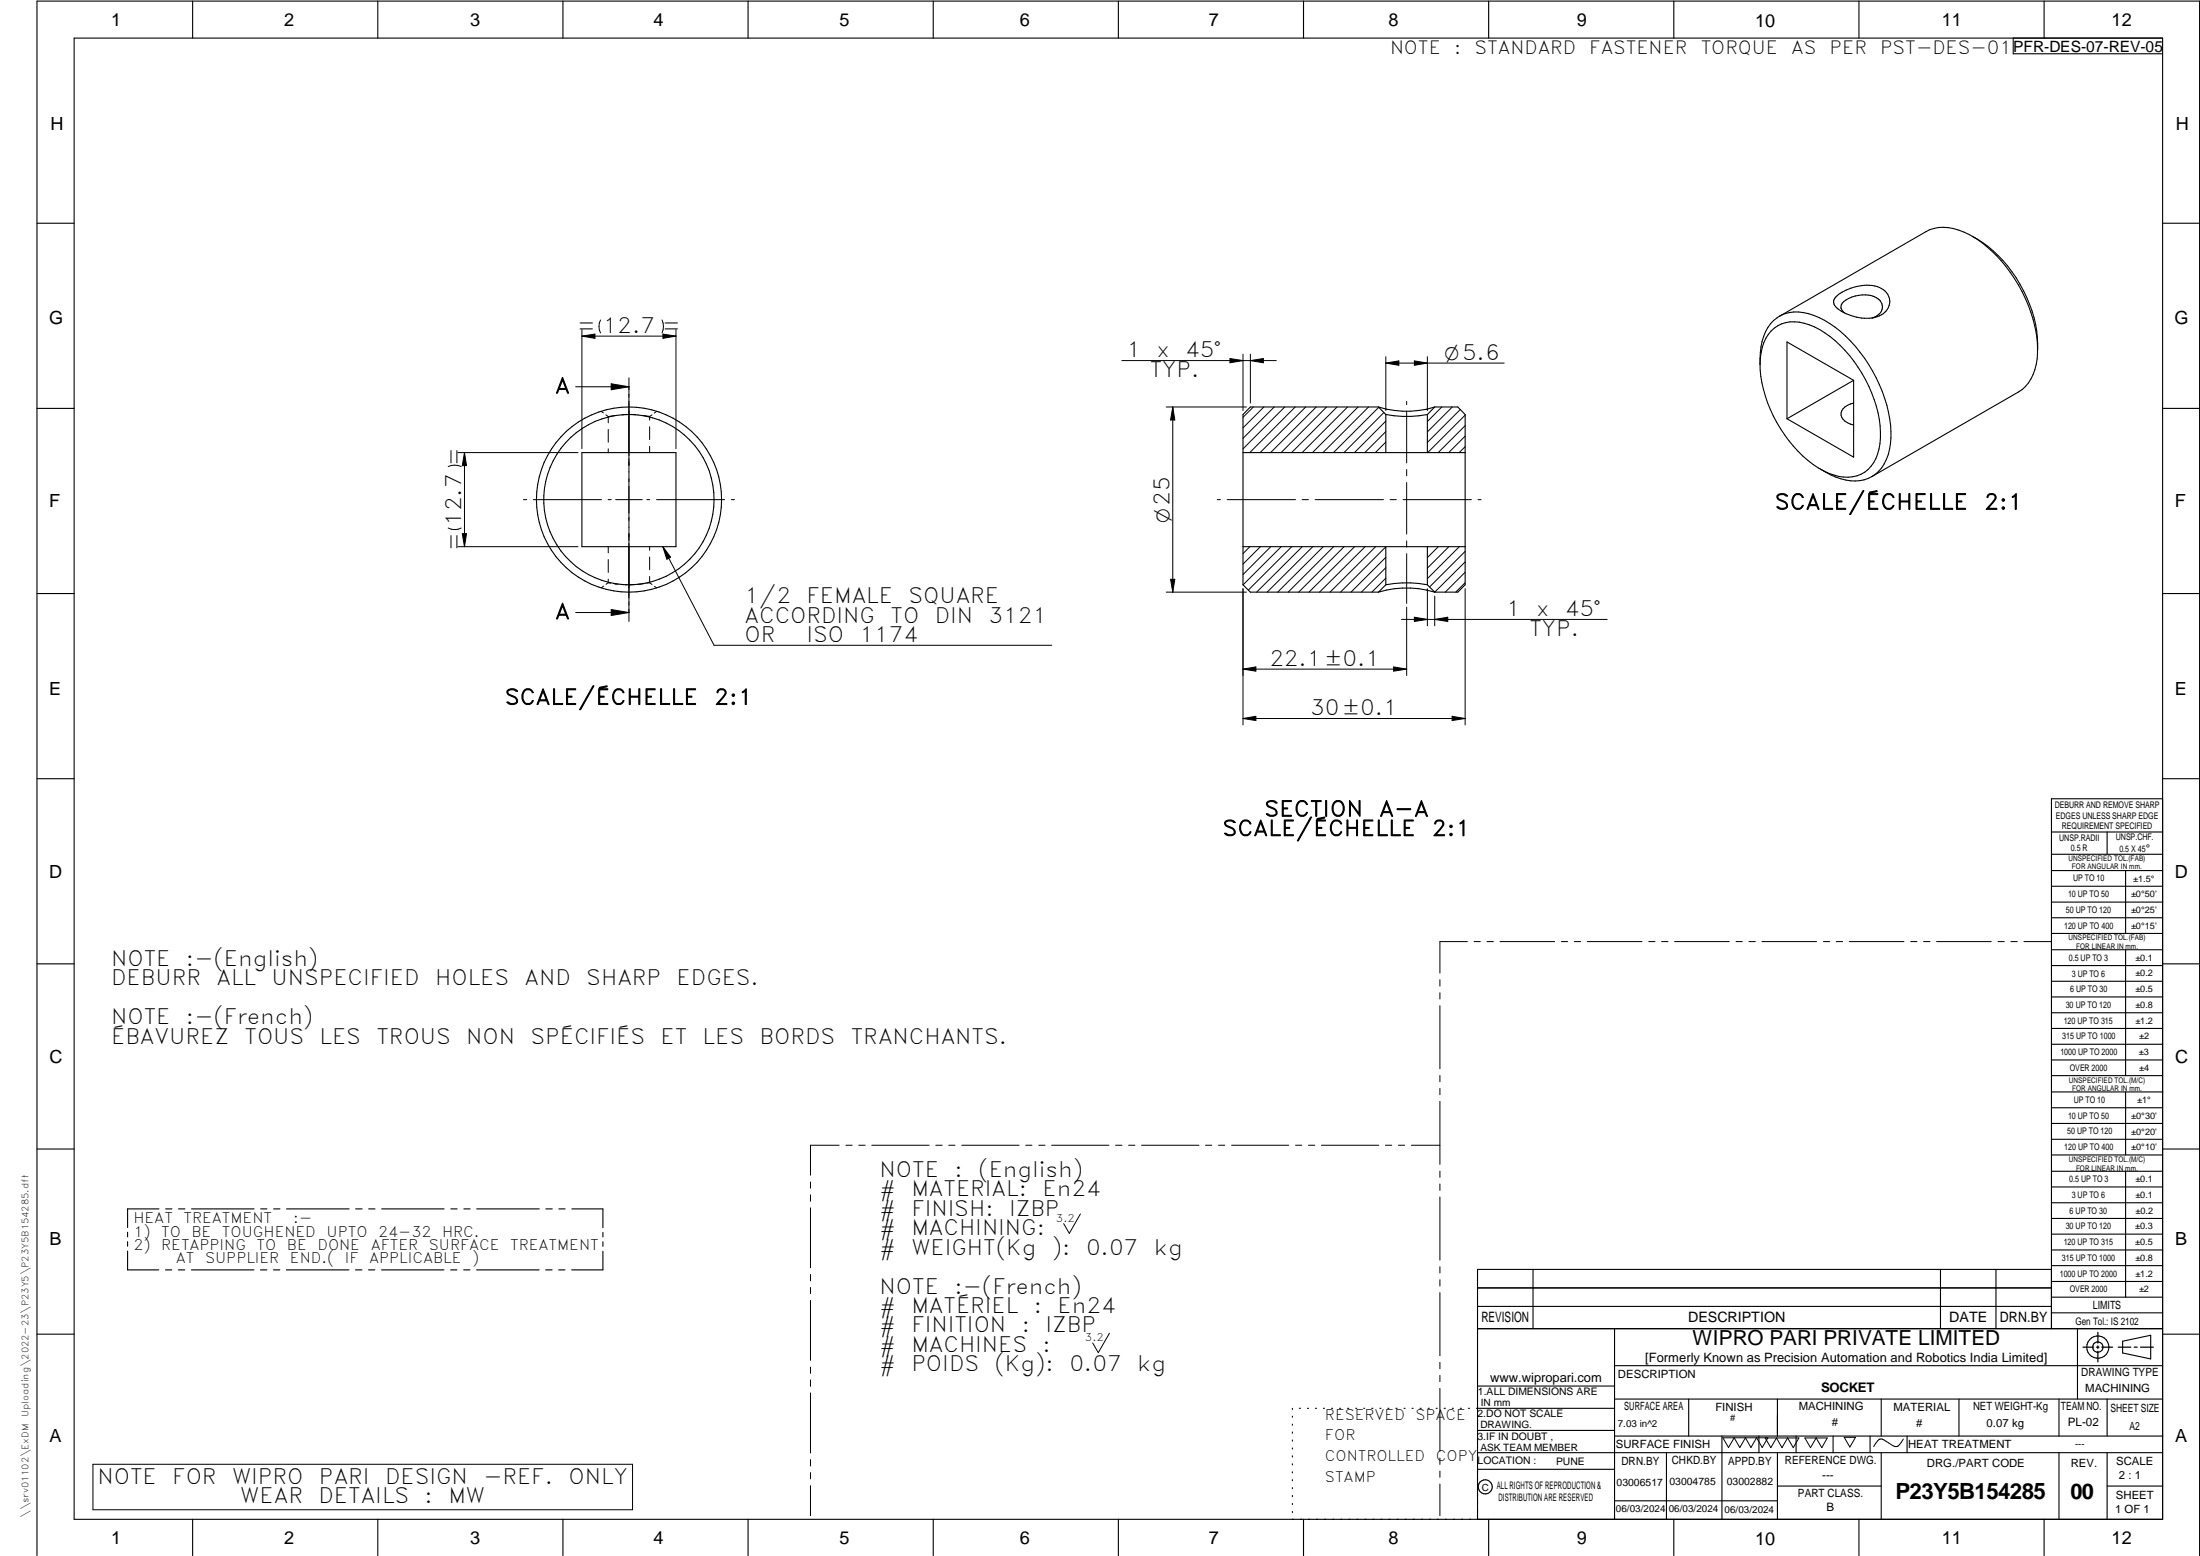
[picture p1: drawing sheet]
<svg xmlns="http://www.w3.org/2000/svg" width="594mm" height="420mm" viewBox="0 0 594 420" stroke-linecap="round" stroke-linejoin="round" font-family="sans-serif">
<g fill="none" stroke="#000" stroke-width=".3">
<path d="M20 10.3h564v400h-564zM52 .3v10M102 .3v10M152 .3v10M202 .3v10M252 .3v10M302 .3v10M352 .3v10M402 .3v10M452 .3v10M502 .3v10M543.6 10.3v4.2h40.4"/>
<path d="M552 .3v10M10 60.3h10M496.1 79.8a12.4 12.4 0 0 1 11.4-2.2 4 4 0 0 1 2.8 3.9 4 4 0 0 1-2.8 3.8 11.6 11.6 0 0 1-12.1-2.8 1.87 1.87 0 0 1 .7-2.7zM508.1 77.9h.1M532.5 63.8a35.4 35.4 0 0 1 16.8 22 29.7 29.7 0 0 1 .9 8.6M584 60.3h10M475.3 98.5a15.5 15.5 0 0 1 3.7-12 9.9 9.9 0 0 1 10.8-1.3 33 33 0 0 1 15.9 15 34 34 0 0 1 4.8 19.6 11.2 11.2 0 0 1-5 8.9M478.2 89.4a9.1 9.1 0 0 1 10.4-1.7 29.7 29.7 0 0 1 14.2 13.1 29.7 29.7 0 0 1 4.6 20.4 8.8 8.8 0 0 1-12.2 7.1 28.2 28.2 0 0 1-14.4-12.5 33.3 33.3 0 0 1-5.4-19.1 11.9 11.9 0 0 1 2.8-7.3zM480.5 85.4l39.6-22.8a11.3 11.3 0 0 1 10.3 .1 35.3 35.3 0 0 1 16.5 17.9 30.2 30.2 0 0 1 3 17.8 11.1 11.1 0 0 1-4.8 7.4l-39.6 22.9M498.1 84.5a1.9 1.9 0 0 1-1-1.9 1.9 1.9 0 0 1 1.4-1.6 7.9 7.9 0 0 1 8.9-.1 2.73 2.73 0 0 1-1.1 4.7l-.8 .3M10 110.3h10M372.2 109.9l2 2"/>
<path d="M372.2 109.9h-34.6l-1.9 2v46l1.9 2h34.6M374.2 111.9v10.3M374.2 111.9a30 30 0 0 0 11.2 0M385.4 111.9v10.3M387.4 109.9l-2 2M387.4 109.9h6.3l1.9 2v46l-1.9 2h-6.3l-2-2M387.4 109.9a25.3 25.3 0 0 1-15.2 0M500.5 102.7l-17.9 10.4M500.5 102.7v20.7l-17.9-10.3M500.5 108.8a3.6 3.6 0 0 0-3.3 3.3 3.9 3.9 0 0 0 3.3 2.7M500.5 102.7l-17.9-10.4v20.8M584 110.3h10"/>
<path d="M157.1 122.2h25.4v25.4h-25.4zM335.7 122.2h59.9M491.6 126.7a15.7 15.7 0 0 0 11.7 2.9l2.2-.9M335.7 147.6h59.9M374.2 157.9a30 30 0 0 1 11.2 0M374.2 147.6v10.3M374.2 157.9l-2 2M385.4 147.6v10.3M387.4 159.9a26.1 26.1 0 0 0-15.2 0M10 160.3h10M584 160.3h10M10 210.3h10"/>
<path d="M584 215.7h-30v143.1M584 210.3h10M554 224.7h30M554 230.7h30M554 235.1h30M554 239.3h30M569 224.7v6M574 235.1v17M554 243.6h30M554 247.8h30M554 252.1h30M554 256.5h30"/>
<path d="M574 256.5v33.9M10 260.3h10M554 260.7h30M554 265h30M554 269.2h30M554 273.5h30M554 277.7h30M584 260.3h10M554 282h30M554 286.2h30M554 290.4h30M554 294.9h30"/>
<path d="M554 299.1h30M574 294.9v17M10 310.3h10M554 303.4h30M554 307.6h30M554 311.9h30M554 316.3h30M574 316.3v34M584 310.3h10M34.5 332.7v1.3M34.5 335.3v1.2M34.5 337.8v5.1h8.4"/>
<path d="M42.9 326.4h-8.4v5.1M44.7 326.4h1.7M48.2 326.4h1.7M51.7 326.4h16.9M70.4 326.4h1.7M73.9 326.4h1.7M77.4 326.4h16.9M96 326.4h1.8M99.6 326.4h1.7M103.1 326.4h16.8M121.7 326.4h1.7M125.3 326.4h1.7"/>
<path d="M128.7 326.4h16.9M147.4 326.4h1.7M150.9 326.4h1.7M154.4 326.4h8.4v5.1M162.8 337.9v5h-8.4M162.8 332.8v1.2M162.8 335.3v1.3M554 320.5h30M554 324.8h30M554 329h30M554 333.2h30M554 337.5h30"/>
<path d="M44.7 342.9h1.7M48.2 342.9h1.7M51.7 342.9h16.9M70.4 342.9h1.6M73.9 342.9h1.7M77.3 342.9h16.9M96 342.9h1.7M99.5 342.9h1.7M103 342.9h16.9M121.7 342.9h1.7M125.2 342.9h1.7M128.7 342.9h16.9"/>
<path d="M147.4 342.9h1.7M150.9 342.9h1.7M399 358.8h185M399 352.8h155M399 347.8h155M414 342.8v16M436 358.8v51.5M524 342.8v16M539 342.8v16M554 341.8h30M554 346h30M554 350.3h30"/>
<path d="M554 354.5h30M554 342.8h-155v67.5M561 358.8v19M10 360.3h10M399 374.3h37M436 368.8h148M436 377.8h148M456 377.8v10M480 377.8v10M508 377.8v10M529 377.8v10M556 377.8v10"/>
<path d="M569 377.8v10M573.2 362.2l7.6-1.6v6.3l-7.6-1.6zM584 360.3h10M349 380.3v.3M349 382.4v.3M349 384.6v.3M349 386.7v.3M349 388.8v.3M349 391v.3M349 393.1v.3M349 395.3v.3M349 397.4v.3"/>
<path d="M349 399.5v.3M350.9 380.3h.2M353.1 380.3h.2M355.2 380.3h.3M357.4 380.3h.3M359.6 380.3h.3M361.7 380.3h.3M363.9 380.3h.3M366.1 380.3h.3M368.3 380.3h.2M370.4 380.3h.3M372.6 380.3h.3"/>
<path d="M374.8 380.3h.3M376.9 380.3h.4M379.1 380.3h.3M381.3 380.3h.3M383.4 380.3h.4M385.6 380.3h.3M387.8 380.3h.3M390 380.3h.3M392.2 380.3h.3M394.3 380.3h.3M396.5 380.3h.3M398.7 380.3h37.3"/>
<path d="M399 386.2h37M399 396.7h37M436 387.8h148M450 392.3v18M465 387.8v22.5M475 387.8v4.5M480 392.3v18M485 387.8v4.5M495 387.8v4.5M505 387.8v4.5M508 392.3v18M515 387.8v4.5"/>
<path d="M556 392.3v18M569 392.3v18M584 392.3h-185M52 410.3v9.7M102 410.3v9.7M152 410.3v9.7M202 410.3v9.7M252 410.3v9.7M302 410.3v9.7M349 401.7v.3M349 403.8v.4M349 406v.3"/>
<path d="M349 408.1v.3M352 410.3v9.7M402 410.3v9.7M436 405.3h44M452 410.3v9.7M480 401.3h28M502 410.3v9.7M552 410.3v9.7M569 401.3h15M10 420v-419.7h584v419.7"/>
<circle cx="169.8" cy="134.9" r="23"/>
<circle cx="169.8" cy="134.9" r="25"/>
<circle cx="566.5" cy="363.8" r="2.99"/>
<circle cx="566.5" cy="363.7" r="1.41"/>
<circle cx="401.1" cy="401.5" r="1.9"/>
</g>
<path d="M566.5 359.7v3M562.5 363.8h2.9M566.1 363.8h.7M566.5 363.4v.7M566.5 364.9v2.8M567.6 363.8h2.9M572 363.8h3.4M576.3 363.8h.8M578 363.8h3.5" fill="none" stroke="#000" stroke-width=".34"/>
<g fill="none" stroke="#000" stroke-width=".27">
<path d="M157.1 89v32.2M157.1 90.8h25.4M157.1 90.8l3.5-.6v1.2zM162.2 86.4a3.9 3.9 0 0 0 0 3.5M178.8 86.4a4.2 4.2 0 0 1 0 3.5M179 90.2l3.5 .6-3.5 .6zM182.5 89v32.2M302.9 97.4h41.7M332.1 96.8l3.6 .6-3.6 .6zM335.7 95.6v15.3M337.6 95.6v13.2M337.6 97.4l3.6-.6v1.2z"/>
<path d="M374.2 96.3v14.6M374.2 98l3.5-.5v1.1zM374.2 98h32M381.9 97.5l3.5 .5-3.5 .6zM385.4 96.3v14.6M155.4 104.4h14.4M162.3 111.1l.6 .4M163.6 112l.6 .5M164.2 112.5v1.7M164.2 116v3.4M165.1 103.6l4.7 .8-4.7 .8zM166.1 112.2l-1.9 .3"/>
<path d="M169.8 102v65.8M171.7 112h-3.7M173.6 112.2l1.8 .2M175.4 112.4v1.1M175.4 115.2v3.5M176.1 112l-.7 .5M177.3 111.1l-.6 .4M314.9 109.9h21.7M316.7 109.9v50M316.7 109.9l.5 3.5h-1.1zM338.4 109.9l-2.7 2.8M341.3 109.9l-5.6 5.6"/>
<path d="M344.1 109.9l-8.4 8.5M346.9 109.9l-11.2 11.3M349.8 109.9l-12.3 12.3M352.6 109.9l-12.3 12.3M355.4 109.9l-12.3 12.3M358.2 109.9l-12.3 12.3M361.1 109.9l-12.3 12.3M363.9 109.9l-12.3 12.3M366.7 109.9l-12.3 12.3M369.6 109.9l-12.4 12.3M372.3 110l-12.2 12.2M373.7 111.4l-10.8 10.8"/>
<path d="M374.2 119.4l-2.8 2.8M374.2 113.7l-8.4 8.5M374.2 116.5l-5.7 5.7M379.9 108.4v.9M379.9 111v14M389.3 109.9l-3.9 3.9M392.2 109.9l-6.8 6.7M394.3 110.6l-8.9 8.9M395.6 114.9l-7.2 7.3M395.6 117.8l-4.4 4.4M395.6 112.1l-10.1 10.1M121 126a4.2 4.2 0 0 1 3.5 0"/>
<path d="M123.6 122.2h32.5M125.4 122.2v25.4M125.4 122.2l.6 3.5h-1.2zM141.3 134.9h.9M144 134.9h18.4M164.2 134.9h.9M164.2 121.2v1M166.2 134.9h7.2M174.7 134.9h.8M175.4 120.5v1.7M177.3 134.9h18.4M197.5 134.9h.8"/>
<path d="M328.7 134.9h.9M331.4 134.9h18.4M351.6 134.9h1.7M355.1 134.9h18.5M375.4 134.9h1.7M378.9 134.9h18.4M379.9 126.8v1.7M379.9 130.3v13.9M395.6 120.6l-1.6 1.6M399.1 134.9h.9M121 142.6a3.9 3.9 0 0 0 3.5 0M123.6 147.6h32.5"/>
<path d="M124.8 144.1h1.2l-.6 3.5zM163 158.3l-.7 .5M164.2 157.4l.7 .1M164.2 147.6v1.7M164.2 151.1v3.5M164.2 156.4v1M164.2 157.4l-.5 .4M165.6 157.6l1.3 .1M167.6 157.8l.7 .1M168.9 157.9h.5M169.9 157.9h.5M171.4 157.9h-.8"/>
<path d="M173.8 157.6l-1.6 .2M175.4 157.4l.7 .4M175.4 157.4l-.7 .1M175.4 147.6v1M175.4 150.4v3.4M175.4 155.7v1.7M176.7 158.3l.6 .5M179 147.6l13.8 26.6h91.2M179 147.6l2.1 2.9-1 .5zM314.9 159.9h21.7M316.1 156.4h1.1l-.5 3.5zM335.7 159v36.7"/>
<path d="M337.5 147.6l-1.8 1.9M340.4 147.6l-4.7 4.7M343.1 147.6l-7.4 7.6M346 147.6l-10.3 10.3M348.8 147.6l-11.7 11.7M351.7 147.6l-12.4 12.3M354.5 147.6l-12.3 12.3M357.3 147.6l-12.3 12.3M360.1 147.6l-12.3 12.3M363 147.6l-12.3 12.3M365.8 147.6l-12.3 12.3M368.6 147.6l-12.3 12.3"/>
<path d="M371.5 147.6l-12.4 12.3M374.2 147.7l-12.2 12.2M374.2 156.1l-3.7 3.8M374.2 150.5l-9.4 9.4M374.2 153.3l-6.6 6.6M379.9 146v1.7M379.9 149.5v13.4M385.4 159v10M385.6 147.6l-.2 .1M388.4 147.6l-3 3M391.2 147.6l-5.8 5.8M394.1 147.6l-8.7 8.7"/>
<path d="M395.6 151.7l-8.2 8.2M395.6 159v36.7M395.6 148.9l-9.6 9.6M395.6 154.5l-5.3 5.4M395.6 157.4l-2.5 2.5M155.4 165.4h14.4M165.1 164.6l4.7 .8-4.7 .8zM378.5 167.3h55.5M379.9 164v18.4M381.9 166.7l3.5 .6-3.5 .5zM387.4 167.3l3.5-.6v1.1zM387.4 161v8"/>
<path d="M335.7 194l3.4-.6v1.2zM335.7 180.7h44.2M335.7 194h59.9M335.7 180.7l3.4-.6v1.1zM376.3 180.1l3.6 .6-3.6 .5zM392.1 193.4l3.5 .6-3.5 .6zM396.2 254.3h-7.4v8.5M398.1 254.3h1.6M401.5 254.3h1.8M405 254.3h14.8M421.6 254.3h1.7M425.1 254.3h1.7"/>
<path d="M428.6 254.3h14.8M445.2 254.3h1.7M448.7 254.3h1.7M452.2 254.3h14.8M468.8 254.3h1.7M472.3 254.3h1.7M475.8 254.3h14.8M492.4 254.3h1.7M495.8 254.3h1.8M499.4 254.3h14.7M516 254.3h1.6M519.4 254.3h1.8"/>
<path d="M522.9 254.3h14.8M539.5 254.3h1.7M543 254.3h1.7M546.5 254.3h7.4M388.8 264.5v1.8M388.8 268.1v1.6M388.8 271.6v17M388.8 290.4v1.7M388.8 293.9v1.7M388.8 297.4v17M218.9 319.2v1.6M226.6 309.2h-7.7v8.1"/>
<path d="M228.4 309.2h1.7M231.9 309.2h1.7M235.4 309.2h15.5M252.7 309.2h1.7M256.2 309.2h1.7M259.7 309.2h15.5M277 309.2h1.7M280.5 309.2h1.7M284 309.2h15.5M301.2 309.2h1.8M304.8 309.2h1.7M308.3 309.2h15.5"/>
<path d="M325.5 309.2h1.7M329.1 309.2h1.6M332.6 309.2h15.4M349.8 309.2h1.7M353.3 309.2h1.7M356.8 309.2h15.5M374.1 309.2h1.7M377.6 309.2h1.7M381.1 309.2h7.7M388.8 316.2v1.7M388.8 319.7v1.7M218.9 322.6v1.8"/>
<path d="M218.9 326.1v16.2M291.8 327.8l-3.1 5.2-1.5-2.6M388.8 323.2v17.1M218.9 344.1v1.8M218.9 347.6v1.7M218.9 351.2v16.1M388.8 342.1v1.6M388.8 345.6v1.7M388.8 349v17.1M218.9 369.1v1.7M218.9 372.6v1.8M218.9 376.1v16.2"/>
<path d="M299.6 360l-3 5.3-1.5-2.7M388.8 367.9v1.7M388.8 371.4v1.7M388.8 374.9v17M25.1 395.4h145.7v12.3h-145.7zM218.9 394.1v1.8M218.9 397.6v1.7M388.8 393.7v1.7M388.8 397.2v1.7M465.2 388.2h12.2l-1.5 2.7-1.6-2.7-1.5 2.7-1.5-2.7-1.5 2.7-1.5-2.7-1.5 2.7zM476.7 388.3h9.1l-1.6 2.6-1.5-2.6-1.5 2.6-1.5-2.6-1.5 2.6zM487.4 388.3h6l-1.5 2.6-1.5-2.6-1.5 2.6z"/>
<path d="M498 388.1h3.1l-1.6 2.6zM514 388.6l-1.1 1.5a1.2 1.2 0 0 1-1.8 .3l-1.8-1.2a1.55 1.55 0 0 0-1.6-.6 1.55 1.55 0 0 0-1.2 1.1l-.5 .9M218.9 401.2v8.1M388.8 400.7v8.6"/>
</g>
<g fill="#000">
<path d="M157.1 90.8l3.5-.6v1.2zM179 90.2l3.5 .6-3.5 .6zM332.1 96.8l3.6 .6-3.6 .6zM337.6 97.4l3.6-.6v1.2zM374.2 98l3.5-.5v1.1zM381.9 97.5l3.5 .5-3.5 .6zM165.1 103.6l4.7 .8-4.7 .8zM316.7 109.9l.5 3.5h-1.1zM125.4 122.2l.6 3.5h-1.2zM124.8 144.1h1.2l-.6 3.5zM179 147.6l2.1 2.9-1 .5zM316.1 156.4h1.1l-.5 3.5z"/>
<path d="M165.1 164.6l4.7 .8-4.7 .8zM381.9 166.7l3.5 .6-3.5 .5zM387.4 167.3l3.5-.6v1.1zM335.7 180.7l3.4-.6v1.1zM335.7 194l3.4-.6v1.2zM376.3 180.1l3.6 .6-3.6 .5zM392.1 193.4l3.5 .6-3.5 .6z"/>
</g>
<text font-size="6" x="511.8" y="404.8">P23Y5B154285</text>
<text font-size="5.9" x="559.1" y="404.7">00</text>
<g font-size="5.7">
<text x="155.9" y="89.9">= 12.7 =</text>
<text x="304.2" y="96.5">1</text>
<text x="310.5" y="101.8">TYP.</text>
<text x="312.3" y="96.5">x</text>
<text x="320.1" y="96.5">45°</text>
<text x="149.9" y="106.2">A</text>
<text x="479.2" y="137.5">SCALE/ÉCHELLE</text>
<text x="535.8" y="137.5">2:1</text>
<text x="124.5" y="148.9" transform="rotate(-90 124.5 148.9)">= 12.7 =</text>
<text x="149.9" y="167.1">A</text>
<text x="201.1" y="162.9">1/2</text>
<text x="217.8" y="162.9">FEMALE</text>
<text x="245.3" y="162.9">SQUARE</text>
<text x="406.7" y="166.4">1</text>
<text x="414.8" y="166.4">x</text>
<text x="422.6" y="166.4">45°</text>
<text x="201.1" y="168.1">ACCORDING</text>
<text x="201.1" y="173.4">OR</text>
<text x="217.8" y="173.4">ISO</text>
<text x="232.1" y="173.4">1174</text>
<text x="240.5" y="168.1">TO</text>
<text x="252.4" y="168.1">DIN</text>
<text x="266.9" y="168.1">3121</text>
<text x="413" y="171.6">TYP.</text>
<text x="342.8" y="179.8">22.1±0.1</text>
<text x="136.3" y="190.2">SCALE/ÉCHELLE</text>
<text x="192.8" y="190.2">2:1</text>
<text x="353.8" y="193.1">30±0.1</text>
<text x="341.4" y="220.4">SECTION</text>
<text x="372.4" y="220.4">A-A</text>
<text x="330.1" y="225.7">SCALE/ÉCHELLE</text>
<text x="386.6" y="225.7">2:1</text>
<text x="30" y="260.8">NOTE</text>
<text x="50.2" y="260.8">:-(English)</text>
<text x="30" y="266.1">DEBURR</text>
<text x="58.5" y="266.1">ALL</text>
<text x="73.4" y="266.1">UNSPECIFIED</text>
<text x="117.5" y="266.1">HOLES</text>
<text x="141.7" y="266.1">AND</text>
<text x="158.3" y="266.1">SHARP</text>
<text x="182.7" y="266.1">EDGES.</text>
<text x="30" y="276.6">NOTE</text>
<text x="30" y="281.8">ÉBAVUREZ</text>
<text x="50.2" y="276.6">:-(French)</text>
<text x="66" y="281.8">TOUS</text>
<text x="86.3" y="281.8">LES</text>
<text x="101.6" y="281.8">TROUS</text>
<text x="125.9" y="281.8">NON</text>
<text x="143.3" y="281.8">SPÉCIFIÉS</text>
<text x="178.4" y="281.8">ET</text>
<text x="189.7" y="281.8">LES</text>
<text x="205.1" y="281.8">BORDS</text>
<text x="229.7" y="281.8">TRANCHANTS.</text>
<text x="237.5" y="317.8">NOTE</text>
<text x="257.7" y="317.8">:</text>
<text x="264.1" y="317.8">(English)</text>
<text x="237.5" y="323">#</text>
<text x="246.1" y="323">MATERIAL:</text>
<text x="281.5" y="323">En24</text>
<text x="237.5" y="328.3">#</text>
<text x="246.1" y="328.3">FINISH:</text>
<text x="272.5" y="328.3">IZBP</text>
<text x="237.5" y="333.5">#</text>
<text x="246.1" y="333.5">MACHINING:</text>
<text x="237.5" y="338.8">#</text>
<text x="246.1" y="338.8">WEIGHT(Kg</text>
<text x="284" y="338.8">):</text>
<text x="293.3" y="338.8">0.07</text>
<text x="311.6" y="338.8">kg</text>
<text x="237.5" y="349.3">NOTE</text>
<text x="257.7" y="349.3">:-(French)</text>
<text x="237.5" y="354.5">#</text>
<text x="237.5" y="359.8">#</text>
<text x="246.1" y="359.8">FINITION</text>
<text x="246.1" y="354.5">MATÉRIEL</text>
<text x="275.9" y="359.8">:</text>
<text x="279.2" y="354.5">:</text>
<text x="282.3" y="359.8">IZBP</text>
<text x="285.6" y="354.5">En24</text>
<text x="237.5" y="365">#</text>
<text x="246.1" y="365">MACHINES</text>
<text x="281.5" y="365">:</text>
<text x="237.5" y="370.3">#</text>
<text x="246.1" y="370.3">POIDS</text>
<text x="268.5" y="370.3">(Kg):</text>
<text x="288.8" y="370.3">0.07</text>
<text x="307.1" y="370.3">kg</text>
<text x="26.3" y="400.6">NOTE</text>
<text x="46.5" y="400.6">FOR</text>
<text x="62.7" y="400.6">WIPRO</text>
<text x="86.1" y="400.6">PARI</text>
<text x="104" y="400.6">DESIGN</text>
<text x="130.5" y="400.6">-REF.</text>
<text x="153.5" y="400.6">ONLY</text>
<text x="64.9" y="405.9">WEAR</text>
<text x="86" y="405.9">DETAILS</text>
<text x="114.7" y="405.9">:</text>
<text x="121.1" y="405.9">MW</text>
</g>
<text font-size="5.6" x="457" y="363.2">WIPRO PARI PRIVATE LIMITED</text>
<g font-size="5.4">
<text x="390.1" y="97.2">O5.6</text>
<text x="315.8" y="141.2" transform="rotate(-90 315.8 141.2)">O25</text>
</g>
<g font-size="4.9">
<text x="30" y="6.9">1</text>
<text x="76.7" y="6.9">2</text>
<text x="127" y="6.9">3</text>
<text x="176.5" y="6.9">4</text>
<text x="226.7" y="6.9">5</text>
<text x="275.4" y="6.9">6</text>
<text x="326.4" y="6.9">7</text>
<text x="375" y="6.9">8</text>
<text x="425.8" y="6.9">9</text>
<text x="473.9" y="7.3">10</text>
<text x="524.3" y="6.9">11</text>
<text x="570.2" y="6.9">12</text>
<text x="375.4" y="14.5">NOTE</text>
<text x="392.7" y="14.5">:</text>
<text x="398.2" y="14.5">STANDARD</text>
<text x="429.2" y="14.5">FASTENER</text>
<text x="459.2" y="14.5">TORQUE</text>
<text x="483.7" y="14.5">AS</text>
<text x="494.1" y="14.5">PER</text>
<text x="507.7" y="14.5">PST-DES-01</text>
<text x="13.6" y="35.1">H</text>
<text x="587.6" y="35.1">H</text>
<text x="13.2" y="87.5">G</text>
<text x="587.2" y="87.5">G</text>
<text x="13.2" y="137">F</text>
<text x="587.2" y="137">F</text>
<text x="13.2" y="187.6">E</text>
<text x="587.2" y="187.6">E</text>
<text x="13.2" y="237">D</text>
<text x="587.2" y="237">D</text>
<text x="13.4" y="287.1">C</text>
<text x="587.4" y="287.1">C</text>
<text x="13.4" y="336.2">B</text>
<text x="587.4" y="336.2">B</text>
<text x="13.4" y="389.3">A</text>
<text x="587.4" y="389.3">A</text>
<text x="30" y="416.9">1</text>
<text x="76.7" y="416.9">2</text>
<text x="127" y="416.9">3</text>
<text x="176.5" y="416.9">4</text>
<text x="226.7" y="416.9">5</text>
<text x="275.4" y="416.9">6</text>
<text x="326.4" y="416.9">7</text>
<text x="375" y="416.9">8</text>
<text x="425.8" y="416.9">9</text>
<text x="473.9" y="417.3">10</text>
<text x="524.3" y="416.9">11</text>
<text x="570.2" y="416.9">12</text>
</g>
<text font-size="4.2" x="543.6" y="14">PFR-DES-07-REV-05</text>
<g font-size="3.9">
<text x="36" y="330.4">HEAT</text>
<text x="36" y="334">1)</text>
<text x="43.5" y="334">TO</text>
<text x="49.6" y="330.4">TREATMENT</text>
<text x="51.7" y="334">BE</text>
<text x="59.9" y="334">TOUGHENED</text>
<text x="79.2" y="330.4">:-</text>
<text x="88.2" y="334">UPTO</text>
<text x="102.1" y="334">24-32</text>
<text x="119.4" y="334">HRC.</text>
<text x="36" y="337.6">2)</text>
<text x="43.5" y="337.6">RETAPPING</text>
<text x="47.5" y="341.2">AT</text>
<text x="55.4" y="341.2">SUPPLIER</text>
<text x="69.3" y="337.6">TO</text>
<text x="77.5" y="337.6">BE</text>
<text x="78.3" y="341.2">END.(</text>
<text x="85.7" y="337.6">DONE</text>
<text x="93.2" y="341.2">IF</text>
<text x="99.7" y="341.2">APPLICABLE</text>
<text x="100.1" y="337.6">AFTER</text>
<text x="115.8" y="337.6">SURFACE</text>
<text x="127.5" y="341.2">)</text>
<text x="137.8" y="337.6">TREATMENT</text>
<text x="400" y="357.1">REVISION</text>
<text x="455.9" y="357.1">DESCRIPTION</text>
<text x="526.4" y="357.1">DATE</text>
<text x="540" y="357.1">DRN.BY</text>
<text x="357.8" y="383.3">RESERVED</text>
<text x="382.3" y="383.3">SPACE</text>
<text x="357.8" y="388.9">FOR</text>
<text x="357.8" y="394.5">CONTROLLED</text>
<text x="387.8" y="394.5">COPY</text>
<text x="357.8" y="400">STAMP</text>
</g>
<text font-size="3.6" x="491.8" y="375.8">SOCKET</text>
<g font-size="3.5">
<text x="444.3" y="367.7">[Formerly Known as Precision Automation and Robotics India Limited]</text>
<text x="402.4" y="373.3">www.wipropari.com</text>
</g>
<g font-size="3.1">
<text x="565.1" y="353.5">LIMITS</text>
<text x="562" y="371.7">DRAWING TYPE</text>
<text x="436.9" y="372.1">DESCRIPTION</text>
<text x="563.1" y="375.9">MACHINING</text>
<text x="438.6" y="380.8">SURFACE AREA</text>
<text x="463.2" y="380.9">FINISH</text>
<text x="485.7" y="380.8">MACHINING</text>
<text x="511.3" y="380.9">MATERIAL</text>
<text x="532.8" y="380.7">NET WEIGHT-Kg</text>
<text x="556.5" y="380.7">TEAM NO.</text>
<text x="569.9" y="381.2">SHEET SIZE</text>
<text x="494.6" y="385.1">#</text>
<text x="517.4" y="385.3">#</text>
<text x="536.4" y="385.3">0.07 kg</text>
<text x="558.4" y="385.1">PL-02</text>
<text x="575" y="386.1">A2</text>
<text x="436.3" y="391">SURFACE FINISH</text>
<text x="437.8" y="395.5">DRN.BY</text>
<text x="451.4" y="395.4">CHKD.BY</text>
<text x="466.6" y="395.5">APPD.BY</text>
<text x="482" y="395.4">REFERENCE DWG.</text>
<text x="515.3" y="391.1">HEAT TREATMENT</text>
<text x="571.4" y="395.6">SCALE</text>
<text x="492.1" y="399.4">---</text>
<text x="520.4" y="396.2">DRG./PART CODE</text>
<text x="559.2" y="396.1">REV.</text>
<text x="572.2" y="399.5">2 : 1</text>
<text x="485.5" y="404.3">PART CLASS.</text>
<text x="493.2" y="407.9">B</text>
<text x="571.4" y="404.7">SHEET</text>
<text x="571.2" y="408.4">1 OF 1</text>
</g>
<text font-size="3" x="579.5" y="230.1">°</text>
<g font-size="2.8">
<text x="285.2" y="330">3.2</text>
<text x="560.4" y="357.7">Gen Tol.: IS 2102</text>
<text x="293" y="362.2">3.2</text>
<text x="399.1" y="376.6">1.ALL DIMENSIONS ARE</text>
<text x="399" y="382.7">2.DO NOT SCALE</text>
<text x="399" y="388.7">3.IF IN DOUBT ,</text>
<text x="399" y="395.4">LOCATION :</text>
<text x="420.2" y="395.6">PUNE</text>
<text x="404.2" y="402">ALL RIGHTS OF REPRODUCTION &amp;</text>
<text x="436.5" y="401.2">03006517</text>
<text x="450.8" y="400.9">03004785</text>
<text x="466.3" y="401">03002882</text>
<text x="404.7" y="405.4">DISTRIBUTION ARE RESERVED</text>
</g>
<g font-size="2.7">
<text x="399.9" y="379.7">IN mm</text>
<text x="399.7" y="385.7">DRAWING.</text>
<text x="436.9" y="385.4">7.03 in^2</text>
<text x="399.7" y="391.8">ASK TEAM MEMBER</text>
<text x="400.1" y="402.5">C</text>
<text x="436.4" y="408.3">06/03/2024</text>
<text x="450.6" y="408.4">06/03/2024</text>
<text x="465.7" y="408.5">06/03/2024</text>
</g>
<g font-size="2.5">
<text x="554.9" y="218.3">DEBURR AND REMOVE SHARP</text>
<text x="555.2" y="221">EDGES UNLESS SHARP EDGE</text>
<text x="556.1" y="227.1">UNSP.RADII</text>
<text x="556.8" y="223.8">REQUIREMENT SPECIFIED</text>
<text x="571.4" y="226.9">UNSP.CHF.</text>
<text x="559.2" y="229.9">0.5 R</text>
<text x="572.3" y="230.1">0.5 X 45</text>
<text x="559.8" y="238">UP TO 10</text>
<text x="576.1" y="238.1">±1.5°</text>
<text x="558.5" y="242.2">10 UP TO 50</text>
<text x="575.5" y="242.3">±0°50'</text>
<text x="557.4" y="250.7">120 UP TO 400</text>
<text x="557.9" y="246.5">50 UP TO 120</text>
<text x="575.5" y="250.7">±0°15'</text>
<text x="575.5" y="246.5">±0°25'</text>
<text x="558.7" y="259.4">0.5 UP TO 3</text>
<text x="559.5" y="263.7">3 UP TO 6</text>
<text x="576.6" y="263.6">±0.2</text>
<text x="576.6" y="259.4">±0.1</text>
<text x="559" y="267.9">6 UP TO 30</text>
<text x="576.6" y="267.9">±0.5</text>
<text x="557.8" y="272.2">30 UP TO 120</text>
<text x="576.6" y="272.2">±0.8</text>
<text x="556.9" y="280.7">315 UP TO 1000</text>
<text x="557.3" y="276.4">120 UP TO 315</text>
<text x="576.6" y="276.4">±1.2</text>
<text x="577.7" y="280.7">±2</text>
<text x="556.4" y="284.9">1000 UP TO 2000</text>
<text x="577.6" y="284.9">±3</text>
<text x="558.9" y="289.2">OVER 2000</text>
<text x="577.7" y="289.3">±4</text>
<text x="560" y="297.9">UP TO 10</text>
<text x="577.1" y="297.9">±1°</text>
<text x="558.5" y="302.1">10 UP TO 50</text>
<text x="575.5" y="302.1">±0°30'</text>
<text x="557.4" y="310.6">120 UP TO 400</text>
<text x="558.2" y="306.3">50 UP TO 120</text>
<text x="575.5" y="310.6">±0°10'</text>
<text x="575.5" y="306.4">±0°20'</text>
<text x="558.8" y="319.2">0.5 UP TO 3</text>
<text x="559.4" y="323.4">3 UP TO 6</text>
<text x="576.6" y="319.2">±0.1</text>
<text x="576.6" y="323.5">±0.1</text>
<text x="558.9" y="327.7">6 UP TO 30</text>
<text x="576.7" y="327.7">±0.2</text>
<text x="557.8" y="332">30 UP TO 120</text>
<text x="576.6" y="332">±0.3</text>
<text x="556.8" y="340.5">315 UP TO 1000</text>
<text x="557.3" y="336.3">120 UP TO 315</text>
<text x="576.6" y="336.3">±0.5</text>
<text x="576.6" y="340.5">±0.8</text>
<text x="556.2" y="344.7">1000 UP TO 2000</text>
<text x="576.6" y="344.7">±1.2</text>
<text x="558.9" y="349">OVER 2000</text>
<text x="577.6" y="349">±2</text>
<text x="467.2" y="383.8">#</text>
<text x="560.4" y="390.7">---</text>
</g>
<g font-size="2.4">
<text x="7.7" y="382.7" transform="rotate(-90 7.7 382.7)">Uploading\2022-23\P23Y5\P23Y5B154285.dft</text>
<text x="7.7" y="409.8" transform="rotate(-90 7.7 409.8)">\\srv01102\ExDM</text>
</g>
<g font-size="2.1">
<text x="558.5" y="232.4">UNSPECIFIED TOL.(FAB)</text>
<text x="559.5" y="234.7">FOR ANGULAR IN mm.</text>
<text x="558.6" y="253.9">UNSPECIFIED TOL.(FAB)</text>
<text x="560.7" y="256.3">FOR LINEAR IN mm.</text>
<text x="558.7" y="292.3">UNSPECIFIED TOL.(M/C)</text>
<text x="559.6" y="294.7">FOR ANGULAR IN mm.</text>
<text x="558.7" y="313.7">UNSPECIFIED TOL.(M/C)</text>
<text x="560.6" y="316.1">FOR LINEAR IN mm.</text>
</g>
</svg>
